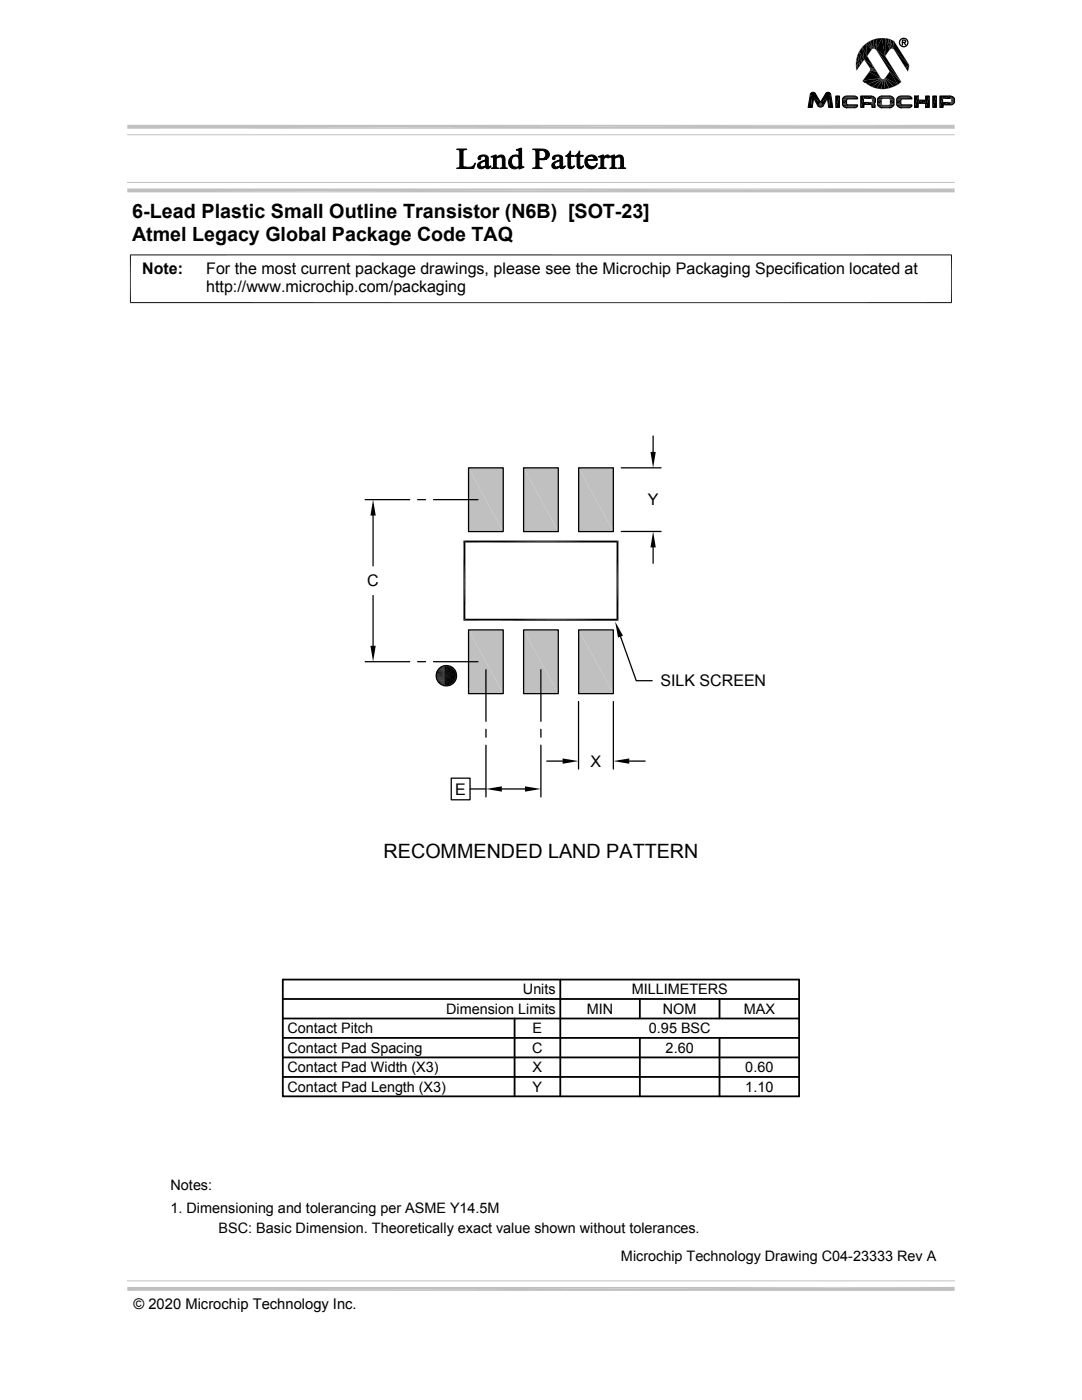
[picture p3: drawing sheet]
<svg xmlns="http://www.w3.org/2000/svg" width="216mm" height="279mm" viewBox="0 0 216 279" stroke-linecap="round" stroke-linejoin="round" font-family="sans-serif">
<g fill="#c0c0c0">
<path d="M115.5 93.4l6.9 12.7h-6.9z"/>
<path d="M115.5 93.4h6.9v12.7z"/>
<path d="M104.5 93.4l6.9 12.7h-6.9z"/>
<path d="M104.5 93.4h6.9v12.7z"/>
<path d="M93.5 93.4l6.9 12.7h-6.9z"/>
<path d="M93.5 93.4h6.9v12.7z"/>
<path d="M115.5 125.7l6.9 12.7h-6.9z"/>
<path d="M115.5 125.7h6.9v12.7z"/>
<path d="M104.5 125.7l6.9 12.7h-6.9z"/>
<path d="M104.5 125.7h6.9v12.7z"/>
<path d="M93.5 125.7l6.9 12.7h-6.9z"/>
<path d="M93.5 125.7h6.9v12.7z"/>
</g>
<path d="M93.5 93.4h6.9v12.7h-6.9zM104.5 93.4h6.9v12.7h-6.9zM115.5 93.4h6.9v12.7h-6.9zM93.5 125.7h6.9v12.7h-6.9zM104.5 125.7h6.9v12.7h-6.9zM115.5 125.7h6.9v12.7h-6.9z" fill="none" stroke="#000" stroke-width=".25"/>
<g fill="#000">
<path d="M88.7 133l.3 1.9zM88.7 133h.3v1.9zM88.7 133.2l.3 1.7-.3-.9zM88.7 134l.3 .9-.3-.5zM88.7 134.4l.3 .5zM88.7 134.5l.3 .4zM88.7 134.6l.3 .3zM88.7 134.7l.3 .2zM88.7 134.8l.3 .1zM88.7 134.9h.3zM88.7 135l.3-.1zM88.7 135.1l.3-.2-.3 .3z"/>
<path d="M89 134.9l-.3 .5zM89 134.9l-.3 .8v-.3zM89 134.9l-.3 1.6v-.8zM89 134.9v1.8l-.3-.2zM88.7 136.5l.3 .2h-.3zM89 134.9l.4 1.8h-.4zM89 133h.4l-.4 1.9zM89 134.9l.8 1.7-.4 .1zM89.4 133l.4 .1-.8 1.8zM89 134.9l1.1 1.5-.3 .2zM89.8 133.1l.3 .2-1.1 1.6zM89 134.9l1.4 1.3-.3 .2z"/>
<path d="M90.1 133.3l.3 .2-1.4 1.4zM89 134.9l1.6 1-.2 .3zM89 134.9l1.4-1.4 .2 .3zM89 134.9l1.8 .7-.2 .3zM89 134.9l1.6-1.1 .2 .4zM89 134.9l1.9 .3-.1 .4zM89 134.9l1.8-.7 .1 .3zM89 134.9h1.9v.3zM89 134.9l1.9-.4v.4z"/>
</g>
<g fill="#000" stroke="#000" stroke-width=".2">
<path d="M98 31.2l.3 .1zM103.1 29.9h.2zM119.4 31.2l.3 .1zM121.6 31.2l.3 .1z"/>
<path d="M91.1 29.7h2l-.5 .2-.2 .5v2.8l.2 .2h.4h-1.3l.1-3.1a.43 .43 0 0 0-.7-.5z" fill-rule="evenodd"/>
<path d="M91.1 33.5l3-.2 .8-.7-.4 1h-3.4z" fill-rule="evenodd"/>
<path d="M95.5 31.3l.3-.2h.6h-.2a.42 .42 0 0 0-.3 .6l-.2 .2a.32 .32 0 0 1-.3-.2 .32 .32 0 0 1 .1-.4z" fill-rule="evenodd"/>
<path d="M95.5 32.5l.8-.4h.6a1.12 1.12 0 0 0-1.1 .9l.4 .3 .6 .1a.78 .78 0 0 1-1 .3 .78 .78 0 0 1-.5-1z" fill-rule="evenodd"/>
<path d="M95.8 31.1l.2-.1a1.19 1.19 0 0 1 1.4 .5l.1 1.7 .3 .2a.49 .49 0 0 1-.4 .3 .49 .49 0 0 1-.5-.3v-.1l-.2-.1 .2-.1v-1l-.4-.1 .4-.2a.51 .51 0 0 0-.5-.7z" fill-rule="evenodd"/>
<path d="M96.3 33.4l.6-.1z" fill-rule="evenodd"/>
<path d="M97.6 33.3l.3-.2-.1 .3z" fill-rule="evenodd"/>
<path d="M98 31.2l1-.3v.6h-.5z" fill-rule="evenodd"/>
<path d="M98.5 31.5l1.3-.2-.8 .3v1.4a.39 .39 0 0 0 .1 .4 .39 .39 0 0 0 .4 .1v.1h-1.5l.5-.3z" fill-rule="evenodd"/>
<path d="M99.3 31.3a.84 .84 0 0 1 .9-.4 .84 .84 0 0 1 .6 .8v1.6l.4 .3h-1.4l.3-.1 .1-.3v-1.6l-.4-.3z" fill-rule="evenodd"/>
<path d="M101.8 31.4l.5-.3h.6a1.19 1.19 0 0 0-.8 1.2 1.19 1.19 0 0 0 .9 1.1h-1.1a1.4 1.4 0 0 1-.1-2z" fill-rule="evenodd"/>
<path d="M102.3 31.1l.7-.2 .5 .3z" fill-rule="evenodd"/>
<path d="M103.1 29.9l1-.3v3.4l.2 .3h-.8a1.18 1.18 0 0 1-1.6 .1h1.1l.5-.3v-1.4l-.3-.5h.3v-1.1z" fill-rule="evenodd"/>
<path d="M103.5 33.3l1.1 .1-1.1 .3z" fill-rule="evenodd"/>
<path d="M106.8 30h1.2h-.5v1.6l1.6 .1-1.6 .1 .1 1.4a.47 .47 0 0 0 .6 .3v.1h-1.9l.6-.2v-.3z" fill-rule="evenodd"/>
<path d="M106.3 29.7l1.8 .1a1.12 1.12 0 0 1 1.3 .5 1.12 1.12 0 0 1-.3 1.4h-1a.86 .86 0 0 0 .8-.7 .86 .86 0 0 0-.5-1h-1.6z" fill-rule="evenodd"/>
<path d="M107.5 31.8h1.4z" fill-rule="evenodd"/>
<path d="M110.4 31.2l.2-.1h.6a.42 .42 0 0 0-.5 .6 .33 .33 0 0 1-.5 0 .33 .33 0 0 1 .2-.5z" fill-rule="evenodd"/>
<path d="M110.4 32.5l.9-.5 .4 .1a1.08 1.08 0 0 0-1 .9l.3 .3 .6 .1a.79 .79 0 0 1-1 .2 .79 .79 0 0 1-.4-.9z" fill-rule="evenodd"/>
<path d="M110.6 31.1l.5-.2a.87 .87 0 0 1 1.2 .7v1.6l.4 .2a.49 .49 0 0 1-.5 .3 .49 .49 0 0 1-.4-.3l-.1-.1-.2-.1 .2-.1v-1l-.4-.1 .4-.2a.51 .51 0 0 0-.5-.7z" fill-rule="evenodd"/>
<path d="M111.1 33.4l.6-.1z" fill-rule="evenodd"/>
<path d="M112.4 33.3l.4-.2-.1 .3z" fill-rule="evenodd"/>
<path d="M113.7 30.1h.2v.9h.6v.2h-.6v1.9l.3 .2-.8 .1-.1-2.2-.4-.1 .5-.4z" fill-rule="evenodd"/>
<path d="M113.4 33.4l.9-.1 .3-.2v.1a.68 .68 0 0 1-1.2 .2z" fill-rule="evenodd"/>
<path d="M115.6 30.1l.1 .9h.7v.2h-.7v1.7l.1 .4h.2l-.8 .1-.1-2.2-.4-.1 .5-.4z" fill-rule="evenodd"/>
<path d="M115.2 33.4l.9-.1 .2-.2h.2l-.1 .1a.68 .68 0 0 1-1.2 .2z" fill-rule="evenodd"/>
<path d="M117.1 31.3l.3-.2h.5a.72 .72 0 0 0-.7 .7l-.4 .1z" fill-rule="evenodd"/>
<path d="M117.4 31.1a1.17 1.17 0 0 1 1.8 .9h-2a1.1 1.1 0 0 0 1 1.2l-1.2 .1-.3-.7 .1-.7 1.7-.1v-.1a.61 .61 0 0 0-.6-.6z" fill-rule="evenodd"/>
<path d="M117 33.3l1.2-.1a.92 .92 0 0 0 .9-.6 1.18 1.18 0 0 1-.8 1.1 1.18 1.18 0 0 1-1.3-.4z" fill-rule="evenodd"/>
<path d="M119.4 31.2l1.1-.3v.6h.1l-.1 .2v1.6l.5 .3h-1.5l.4-.3v-1.8z" fill-rule="evenodd"/>
<path d="M120.6 31.3h.3l-.4 .2z" fill-rule="evenodd"/>
<path d="M120.6 31.3a.5 .5 0 0 1 .6-.4 .5 .5 0 0 1 .4 .5l-.3 .1z" fill-rule="evenodd"/>
<path d="M121.6 31.2l1-.3v.6h-.5z" fill-rule="evenodd"/>
<path d="M122.1 31.5l1.3-.2-.8 .3 .1 1.7 .4 .3h-1.4l.4-.3z" fill-rule="evenodd"/>
<path d="M122.9 31.3a.84 .84 0 0 1 .9-.4 .84 .84 0 0 1 .6 .9v1.5l.4 .3h-1.4l.3-.1 .2-.3-.1-1.6-.4-.3z" fill-rule="evenodd"/>
</g>
<g fill="#c0c0c0">
<path d="M25.4 38.4l165.1-.8v.8z"/>
<path d="M25.4 37.6h165.1l-165.1 .8z"/>
</g>
<path d="M25.4 36.4h165.1M25.4 255.6h165.1" fill="none" stroke="#c0c0c0" stroke-width=".2"/>
<g fill="#c0c0c0">
<path d="M25.4 257.6l165.1-.8v.8z"/>
<path d="M25.4 256.8h165.1l-165.1 .8z"/>
<path d="M25.4 25.7l165.1-.8v.8z"/>
<path d="M25.4 24.9h165.1l-165.1 .8z"/>
</g>
<path d="M25.4 26.9h165.1" fill="none" stroke="#c0c0c0" stroke-width=".2"/>
<g fill="#000">
<path d="M161.7 18.8l.6 .8-.2 1.8zM161.8 18.6l.5 1-.6-.8zM161.8 18.6l.5 1zM161.8 18.6l.1-.1 .4 1.1zM161.9 18.5l.4 1.1zM161.9 18.5l.2-.1 .2 1.2zM162.1 18.4l.2 1.2zM162.1 18.4h.1l.1 1.2zM162.2 18.4l.1 1.2zM162.2 18.4l.2 .1-.1 1.1zM162.4 18.5l-.1 1.1zM162.4 18.5l.2 .1-.3 1z"/>
<path d="M162.6 18.6l-.3 1zM162.6 18.6l.1 .1-.4 .9zM162.7 18.7l-.4 .9zM162.7 18.7l1 1.7-1.4-.8zM164.8 18.7l.3 .9-1.4 .8zM164.8 18.7l.3 .9zM164.9 18.6l.2 1zM164.8 18.7l.1-.1 .2 1zM164.9 18.6l.1-.1 .1 1.1zM165 18.5l.1 1.1zM165.2 18.4l-.1 1.2zM165 18.5l.2-.1-.1 1.2z"/>
<path d="M165.2 18.4h.2l-.3 1.2zM165.4 18.4l-.3 1.2zM165.4 18.4l.1 .1-.4 1.1zM165.5 18.5l-.4 1.1zM165.5 18.5l.2 .1-.6 1zM165.7 18.6l-.6 1zM165.7 18.6v.2l-.6 .8zM165.7 18.8l-.3 2.6-.3-1.8zM166.8 19.2h.7l-.7 2.2zM168.1 19.7h1l-1 .2zM168.1 19.9l1-.2zM168.1 19.9h.9l-.9 .1z"/>
<path d="M168.6 19.2h1.9zM170.8 12.8v.6zM170.8 12.2v.6zM170.8 13.4l.1 .7zM170.9 11.6l-.1 .6zM172.4 11.9l-1.5 2.2zM170.8 12.8l.1 1.2zM171.1 11l-.2 .6zM170.9 11.9l.3 1.7-.4-.8zM170.8 12.8l.4 .8-.3 .4zM171.3 10.4l-.2 .6zM171.4 10.4l-.3 .6z"/>
<path d="M171.1 11l.5 2.1-.7-1.2zM170.9 11.9l.7 1.2-.4 .5zM171.7 9.9l-.4 .5zM171.7 9.9l-.3 .5zM171.7 19.2h.7l-.7 2.2zM171.4 10.3l.6 2.2-.9-1.5zM171.1 11l.9 1.5-.4 .6zM172 9.4l-.3 .5zM172.1 9.4l-.4 .5zM172.1 16.1l.5 .4zM172.2 16.1l.4 .4zM172.4 19.2h1.4l-1.4 .5z"/>
<path d="M172.4 19.7l1.4-.5v.5zM172.4 11.9l1.2 1.7zM172.1 9.4l.3 2.5-.9-1.6zM171.5 10.3l.9 1.6-.4 .6zM172.5 8.9l-.5 .5zM172 9.4l.5-.5zM172.6 16.5l.6 .4zM172.5 8.9l.5-.4zM172.5 8.9l.5-.3zM173 11.2l2.7 4.4zM173 11.2l1.2 2-1.8-1.3zM172.1 9.4l.7-.7 .2 2.5z"/>
<path d="M172.1 9.4l.9 1.8-.6 .7zM173.2 16.9l.5 .4zM173 8.5l.5-.3zM173.7 14l-.2 .2zM173.5 14.2l-1.4 1.9zM173.7 14l-.1 .2zM173.5 14.2l-1.3 1.9zM173.7 13.8v.2zM173.6 13.6l.1 .2zM173.7 17.2l.6 .3zM173.8 19.2v.6zM174.1 19.2l-.3 .6z"/>
<path d="M173.8 19.2h.3l-.3 .6zM173.9 9.9l-.9 1.3zM174.3 19.3l-.4 .5zM174.1 19.2l.2 .1-.4 .5zM172.8 8.7l.4-.3 .7 1.5zM172.8 8.7l1.1 1.2-.9 1.3zM173.9 19.8l.6-.4zM174.3 19.3l.2 .1-.6 .4zM174 19.9l.7-.3zM174 19.9l.5-.5 .2 .2zM174 19.9l.7-.3v.3zM174 19.9h.7l-.7 .3z"/>
<path d="M174.1 9.7l-.2 .2zM173.2 8.4l.5-.2 .4 1.6zM173.2 8.4l.9 1.4-.2 .1zM173.9 9.9l.2-.1zM173.5 8.2l.6-.3zM173.5 8.2l.6-.2zM172.4 11.9l1.8 1.3-.6 .4zM173.6 13.6l.6-.4 .3 .4zM173.7 8.2l.5-.3v1.8zM173.7 8.2l.5 1.5-.1 .1zM174.1 9.7h.2zM174.3 17.5l.7 .2z"/>
<path d="M174.3 9.7h.2zM174.2 7.9l.8-.2-.5 2zM174.2 7.9l.3 1.8h-.3zM173.6 13.6h.9l-.8 .2zM173.7 13.8l.8-.2 .3 .4zM174.5 9.7l.2 .1zM174.1 7.9l.6-.2zM174.1 7.9l.6-.1zM173.7 13.8l1.1 .2h-1.1zM173.7 14h1.1l.2 .4zM174.7 9.8l.1 .1zM175 7.7l1-.1-1.2 2.3z"/>
<path d="M175 7.7l-.2 2.2-.3-.2zM174.8 9.9l1.8 1.3 3.2 5.1zM175 17.7l.6 .1zM173.7 14l1.3 .4h-1.5zM173.5 14.4h1.5l.7 1.2zM175.1 19.7h1l-1 .2zM175.1 19.9l1-.2zM175.1 19.9h.9l-.9 .1zM175.3 7.6h.6zM174.7 7.7l.6-.1zM175.6 17.7l.7 .1zM175.7 15.6l.2 .1z"/>
<path d="M173.5 14.4l2.2 1.2-3.5 .5zM172.2 16.1l3.6-.4zM172.2 16.1l3.6-.4-2.7 1.1zM173.1 16.8l2.7-1.1 .2 .1zM175.9 15.7l.2 .1zM175.9 7.6h.7zM175.8 7.6h.1zM173.1 16.8l2.9-1-2 1.6zM174 17.4l2.1-1.6zM176.1 15.8h.2zM174 17.4l2.1-1.6-1.2 1.9zM176.1 15.8h.1l-1.3 1.9z"/>
<path d="M176.2 7.6h.4zM176.2 15.8l-.3 2-1-.1zM176.2 15.8h.1l-.4 2zM176.3 17.8l.6-.1zM176.3 15.8l.2-.1zM176.3 15.8l.3 2h-.7zM176.4 15.7l1 1.9-.8 .2zM176.4 15.7l.2-.1 .8 2zM176.6 15.6l-.1 .1zM176.5 15.7l.2-.1zM176.6 15.6l1.7 1.7-.9 .3zM176.7 15.5l1.6 1.8-1.7-1.7z"/>
<path d="M177.5 9.9l-.9 1.3zM177.5 14.3l-.9 1.3zM176 7.6l.7 .1-.1 3.5zM176 7.6l.6 3.6-1.8-1.3zM177.5 14.3l-.8 1.3zM176.7 15.5l2.5 1.4-.9 .4zM177.5 14.3l1.7 2.6-2.5-1.4zM176.9 17.7l.7-.1zM176.6 7.6l.6 .1zM174.8 9.9l2.8 4.4zM176.7 7.7h.5l.3 2.2zM176.7 7.7l.8 2.2-.9 1.3z"/>
<path d="M177.5 14.3l2.3 2-.6 .6zM174.8 9.9l5 6.4-2.3-2zM177.6 17.6l.6-.2zM176 19.2h1.9zM177.7 9.7l-.2 .2zM177.5 9.9l.2-.1zM177.2 7.7l.6 .2zM177.2 7.7l.4 .2 .2 1.8zM177.2 7.7l.6 2-.3 .2zM177.7 9.7h.2zM177.9 9.7h.2zM177.6 7.9l.8 .3-.3 1.5z"/>
<path d="M177.6 7.9l.5 1.8h-.3zM178.2 17.4l.6-.3zM178.1 9.7l.2 .1zM177.8 7.9l.6 .3zM178.4 8.2l3 4.8-3-3.2zM178.4 8.2v1.6l-.3-.1zM177.5 19.9h.9v.1zM177.4 19.7h1v.2zM177.4 19.7l1 .2zM178.3 9.8l.1 .1zM178.4 9.9l2.8 4.4zM178.8 17.1l.5-.3z"/>
<path d="M178.9 19.9h.9l-.9 .1zM178.9 19.7h1.1l-1.1 .2zM178.9 19.9l1.1-.2zM179.3 16.8l.6-.4zM179.4 19.2h2zM176.6 11.2l3.3 5.2zM178.4 9.8l3 3.2-.7 .5zM181.3 13.6l-.2 .7zM181.4 13.6l-.3 .7zM180.7 13.5l.6 .1-.1 .6zM181.4 13l-.1 .6zM180.7 13.5l.4-.3 .2 .4z"/>
<path d="M181.1 13.2l.3-.2-.1 .6zM178.4 8.2l3 4.8zM178.4 8.1l3 4.9zM182.5 19.2h.7l-.7 2.2zM184.7 19.2h.7l-.7 2.2zM186.1 19.2h.8l-.8 2.2zM187.5 19.2h.7l-.7 2.2zM188.2 19.2h1.4l-1.4 .5zM188.2 19.7l1.4-.5v.5zM189.6 19.2v.6zM189.6 19.2h.3l-.3 .6zM189.9 19.2l-.3 .6z"/>
<path d="M189.9 19.2l.2 .1-.4 .5zM190.1 19.3l-.4 .5zM190.1 19.3l.2 .1-.6 .4zM189.7 19.8l.6-.4zM189.8 19.9l.5-.5 .2 .2zM189.8 19.9l.7-.3zM189.8 19.9l.7-.3v.3zM189.8 19.9h.7l-.7 .3zM161.7 18.8l.4 2.6h-.8zM162.3 19.6l1.4 .8-.5 .7zM163.7 20.4l-.3 .9-.2-.2zM163.7 20.4l-.1 1-.2-.1z"/>
<path d="M163.7 20.4v1h-.1zM163.7 20.4l.2 1h-.2zM163.7 20.4l.4 .9-.2 .1zM163.7 20.4l.5 .7-.1 .2zM163.7 20.4l1.4-.8-.9 1.5zM165.7 18.8l.5 2.6h-.8zM167.5 19.2v2.2h-.7zM168.1 20l.9-.1-.1 .1zM168.1 20.8l1 .1h-1zM168.1 20.8h.9l.1 .1zM168.1 20.7l.9 .1h-.9zM168.1 20.7h.8l.1 .1z"/>
<path d="M168.1 20l.8 .7h-.8zM168.1 20h.8v.7zM168.6 21.4l2 .1zM172.4 19.2v2.2h-.7zM172.4 20.3h1.5l-1.5 .5zM172.4 20.8l1.5-.5v.5zM173.7 20.8h.8l-.6 .1zM173.9 20.9l.6-.1 .1 .1zM173.9 20.9h.7zM173.9 20.3l.3 .5h-.3zM173.9 20.3l.6 .5h-.3zM173.9 20.3l.3 .5z"/>
<path d="M174 21l.6-.1v.1zM174 21h.6l-.6 .4zM174 21.4l.6-.4v.4zM173.9 20.3l.6 .5zM174 20.3l.6 .3-.1 .2zM174 20.3l.7 .1-.1 .2zM174 20.3l.6 .3zM174 20.2l.7 .2zM174 20.2l.7-.3v.5zM175.1 20l.8 .7h-.8zM175.1 20h.8v.7zM175.1 20.8l1 .1h-1z"/>
<path d="M175.1 20.8h.9l.1 .1zM175.1 20.7l.9 .1h-.9zM175.1 20.7h.8l.1 .1zM175.1 20l.9-.1-.1 .1zM175.9 21.5l2-.1zM177.5 19.9l.9 .1h-.8zM177.5 20.8l.9-.1v.1zM177.6 20.7h.8l-.9 .1zM177.4 20.9l1-.1v.1zM177.5 20.8h.9l-1 .1zM177.6 20.7l.8-.7v.7zM177.6 20h.8l-.8 .7z"/>
<path d="M178.9 20l.8 .7h-.8zM178.9 20h.8v.7zM178.9 20.7l.9 .1h-.9zM178.9 20.7h.8l.1 .1zM178.9 20.8l1 .1h-1zM178.9 20.8h.9l.1 .1zM178.9 20l.9-.1-.1 .1zM179.5 21.4l1.9 .1zM183.2 19.2v2.2h-.7zM183.2 20l1.5 .6h-1.5zM185.4 19.2v2.2h-.7zM183.2 20h1.5v.6z"/>
<path d="M186.9 19.2v2.2h-.8zM188.2 19.2v2.2h-.7zM188.2 20.3h1.5l-1.5 .6zM188.2 20.9l1.5-.6v.6zM189.7 20.3l.3 .6h-.3zM189.7 20.3l.5 .5-.2 .1zM189.7 20.3l.3 .6zM189.8 20.3l.6 .3-.2 .2zM189.7 20.3l.5 .5zM189.8 20.3l.7 .1-.1 .2zM189.8 20.3l.6 .3zM189.8 20.2l.7-.3v.5z"/>
<path d="M189.8 20.2l.7 .2zM129.8 90.2h1.1l-.6 3.2zM74.4 99.7l.6 3.2h-1.1zM130.3 106.1l.6 3.1h-1.1zM73.9 128.9h1.1l-.6 3.2zM88.1 136.6l1.8 .1zM88.2 133l1.9 .1zM88.2 136.7l1.5 .1zM88.2 136.7h1.7zM88.2 133h1.7zM88.4 132.9l1.5 .1zM88.4 136.8h1.2z"/>
<path d="M88.4 136.8h1.3zM88.4 132.9h1.3zM88.6 132.9h1.1zM88.6 136.8l.7 .1zM88.6 136.8h1zM88.6 132.9h1zM88.8 132.8l.8 .1zM88.8 136.9h.5zM88.8 132.8h.5zM122.7 124.1l1.6 2.8-1 .3zM97 157.5l3.1-.6v1.1zM104.8 156.9l3.1 .6-3.1 .5z"/>
<path d="M112.3 151.4l3.1 .5-3.1 .5zM122.4 151.9l3.2-.5v1z"/>
</g>
<g fill="none" stroke="#000" stroke-width=".25">
<path d="M180.1 8.5l.5-.1 .1-.2-.2-.2h-.4v1M180.4 8.5l.3 .5M183.2 19.2h.1M168.9 21.5h.1M176 21.5h.1M177.6 21.5h.1M179.8 21.5h.1M184.7 21.4h.1M72.9 99.7h8.8M83.3 99.7h1.6M86.5 99.7h8.9M124 93.4h7.9"/>
<path d="M130.3 87v3.2M74.4 102.9v10M74.4 118.9v10M124 106.1h7.9M130.3 109.2v3.2M72.9 132.1h8.8M83.3 132.1h1.6M86.5 132.1h8.9M97 133.6v10.4M107.9 133.6v10.4M115.4 140v13.5M122.4 140v13.5"/>
<path d="M123.8 127.1l3.2 8.7h3.1M90 155.3h3.8v4.3h-3.8zM93.8 157.5h3.2M97 145.5v1.6M97 148.7v10.3M100.1 157.5h4.7M107.9 145.5v1.6M107.9 148.7v10.3M109.1 151.9h3.2M125.6 151.9h3.1"/>
<circle cx="180.3" cy="8.5" r=".84"/>
<circle cx="89.1" cy="134.9" r="2.03"/>
</g>
<path d="M176.4 15.7v2.1" fill="none" stroke="#000" stroke-width=".28"/>
<g fill="none" stroke="#000" stroke-width=".2">
<path d="M161.8 18.6a.53 .53 0 0 1 .9 0l1 1.8 1.2-1.9h.6l.3 .3 .4 2.6h-.8l-.3-1.8-.9 1.6a.7 .7 0 0 1-1 0l-.9-1.6-.2 1.8h-.9zM166.8 19.2h.7v2.2h-.7zM168.4 19.3h2.6M168.4 19.3l.5-.1h1.6a.58 .58 0 0 1 .6 .5l-2.1 .1-.1 .2 .1 .9h2.1v.2l-.4 .4h-1.8a.91 .91 0 0 1-.8-.6v-1.2zM168.6 19.2h2.2M171.1 19.5h-2.9M171.7 19.2h2.4a.89 .89 0 0 1 .7 .7 .89 .89 0 0 1-.3 .9l.1 .2v.4h-.6v-.4l-.3-.2h-1.3v.6h-.7zM175.2 19.5h3.1M175.4 19.3h2.7M175.4 19.3l.6-.1h1.6a.89 .89 0 0 1 .8 .5v1.2l-.3 .4-.5 .2h-1.6l-.5-.2-.4-.4v-1.2zM175.6 19.2h2.3M179 19.5l.5-.3h1.9a.62 .62 0 0 1 .6 .5l-2.1 .1-.2 .2 .2 .9h2.1v.2l-.5 .4h-1.7l-.5-.2-.4-.4v-1.2z"/>
<path d="M179.2 19.3h2.7M179.4 19.2h2.3M182 19.5h-3M182.5 19.2h.7v.8h1.5v-.8h.7v2.2h-.7v-.8h-1.5v.8h-.7zM186.1 19.2h.8v2.2h-.8zM187.5 19.2h2.1a.89 .89 0 0 1 .9 .8 .89 .89 0 0 1-.8 .9h-1.5v.5h-.7zM168.2 21.2h2.9M168.6 21.5h2.2M171 21.4h-2.6M175.2 21.2h3.1M175.4 21.4h2.7M175.7 21.5h2.2"/>
<path d="M179 21.2h3M179.5 21.5h2.2M181.9 21.4h-2.7M26 50.8v9.7M189.9 50.8v9.7M189.9 50.9h-164M25.9 60.4h164M87.1 134.6h4M87.1 134.8h4M87.1 134.9h4M87.1 135.1h4M87.1 135.3h4"/>
<path d="M87.1 134.4h4M87.1 134.2h3.9M87.1 135.5h3.9M87.2 135.7h3.8M87.2 134h3.8M87.3 133.8h3.6M87.3 135.9h3.6M87.4 136h3.4M87.4 133.7h3.4M87.5 136.2h3.2M87.5 133.5h3.2M87.6 136.3h3"/>
<path d="M87.6 133.4h3M87.7 133.3h2.7M87.7 136.4h2.7M87.9 136.6h2.4M87.9 133.1h2.4M88.1 133.1h2M88.1 136.7h2"/>
</g>
<path d="M168.1 19.6h3M175.1 19.6h3.3M178.9 19.6h3.1M171.1 21h-3M178.4 21h-3.3M182 21h-3.1" fill="none" stroke="#000" stroke-width=".21"/>
<path d="M56.4 195.5h103v23.3h-103zM56.4 199.4h103M111.8 195.5v23.3M127.7 199.4v3.9M143.6 199.4v3.9M56.4 211h103M56.4 203.3h103M56.4 207.1h103M56.4 214.9h103M102.7 203.3v15.5M127.7 207.1v11.7M143.6 207.1v11.7" fill="none" stroke="#000" stroke-width=".36"/>
<path d="M92.7 107.9v16M123.2 107.9v16M123.4 108.1h-30.9M123.4 123.7h-30.9" fill="none" stroke="#000" stroke-width=".38"/>
<g font-size="3.9">
<text x="26.4" y="43.5">6-Lead Plastic Small Outline Transistor (N6B) [SOT-23]</text>
<text x="26.4" y="48">Atmel Legacy Global Package Code TAQ</text>
<text x="76.5" y="171.1">RECOMMENDED LAND PATTERN</text>
</g>
<g font-size="3.2">
<text x="28.4" y="54.6">Note:</text>
<text x="41.1" y="58.3">http://www.microchip.com/packaging</text>
<text x="41.1" y="54.6">For the most current package drawings, please see the Microchip Packaging Specification located at</text>
<text x="129.3" y="100.9">Y</text>
<text x="73.3" y="117">C</text>
<text x="131.8" y="137">SILK SCREEN</text>
<text x="117.9" y="153">X</text>
<text x="90.8" y="158.6">E</text>
</g>
<g font-size="2.9">
<text x="89" y="202.4">Dimension Limits</text>
<text x="104.3" y="198.5">Units</text>
<text x="117.1" y="202.4">MIN</text>
<text x="126" y="198.5">MILLIMETERS</text>
<text x="132.3" y="202.4">NOM</text>
<text x="148.4" y="202.4">MAX</text>
<text x="57.3" y="206.2">Contact Pitch</text>
<text x="106.3" y="206.2">E</text>
<text x="129.5" y="206.2">0.95 BSC</text>
<text x="57.3" y="214">Contact Pad Width (X3)</text>
<text x="57.3" y="210.1">Contact Pad Spacing</text>
<text x="106.2" y="210.1">C</text>
<text x="106.3" y="214">X</text>
<text x="132.8" y="210.1">2.60</text>
<text x="148.7" y="214">0.60</text>
<text x="57.3" y="217.9">Contact Pad Length (X3)</text>
<text x="106.3" y="217.9">Y</text>
<text x="148.7" y="217.9">1.10</text>
<text x="34" y="237.4">Notes:</text>
<text x="34" y="242">1. Dimensioning and tolerancing per ASME Y14.5M</text>
<text x="43.6" y="246">BSC: Basic Dimension. Theoretically exact value shown without tolerances.</text>
<text x="123.9" y="251.7">Microchip Technology Drawing C04-23333 Rev A</text>
<text x="26.6" y="261.3">© 2020 Microchip Technology Inc.</text>
</g>
</svg>
